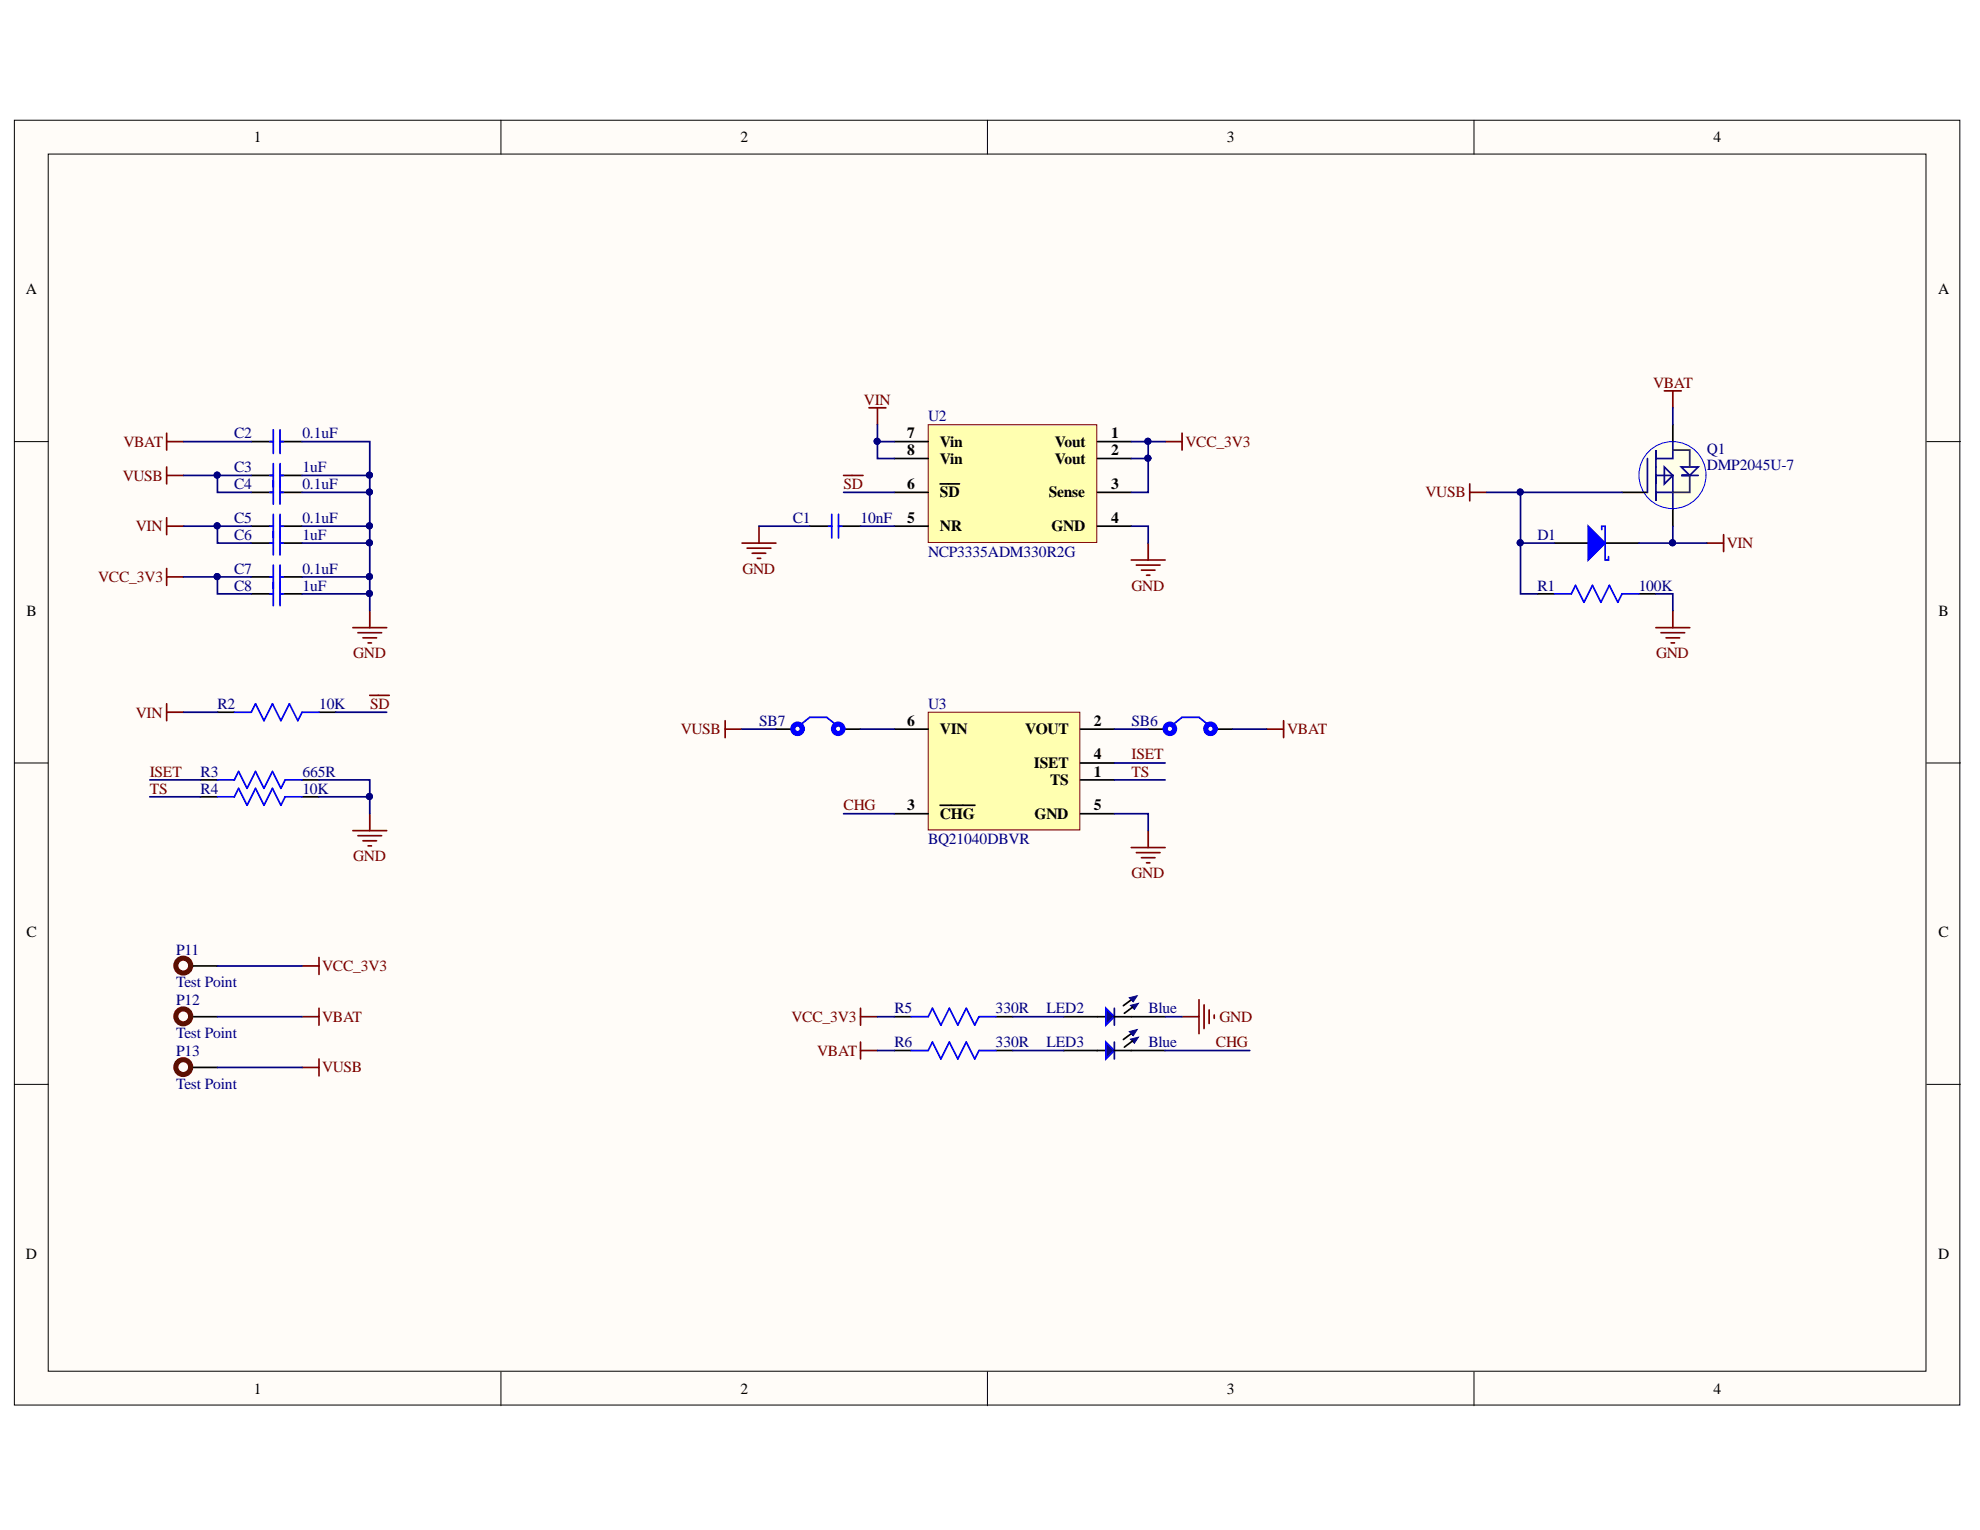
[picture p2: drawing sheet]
<svg xmlns="http://www.w3.org/2000/svg" width="279mm" height="216mm" viewBox="0 0 279 216" stroke-linecap="round" stroke-linejoin="round" font-family="sans-serif">
<g fill="#fffcf8" stroke="#000" stroke-width=".14">
<path d="M2 17h274.6v181.3h-274.6z"/>
<path d="M6.8 21.7h265v171.8h-265z"/>
</g>
<path d="M70.7 17v4.7M139.3 17v4.7M208 17v4.7M2 62.3h4.8M271.9 62.3h4.8M2 107.7h4.8M271.9 107.7h4.8M2 153h4.8M271.9 153h4.8M70.7 193.6v4.8M139.3 193.6v4.8M208 193.6v4.8" fill="none" stroke="#000" stroke-width=".14"/>
<path d="M234.9 55.2h2.3M236.1 55.2v2.3M207.4 68.3v2.4M207.4 69.5h2.4M240.8 76.6h2.4M243.2 75.4v2.4M233.7 88.6h4.7M234.4 89.3h3.3M235.1 90h1.9M235.8 90.7h.5M236.1 86.2v2.4" fill="none" stroke="#800000" stroke-width=".24"/>
<path d="M131 59.9h23.8v16.6h-23.8z" fill="#ffffb0" stroke="#800000" stroke-width=".14"/>
<g fill="none" stroke="#000" stroke-width=".24">
<path d="M35.5 62.3h3.1M35.5 69.5h3.1M35.5 74.3h3.1M35.5 67.1h3.1M35.5 76.6h3.1M39.5 62.3h3.1M39.5 69.5h3.1M39.5 74.3h3.1M39.5 67.1h3.1M39.5 76.6h3.1M114.3 74.3h3.1M118.3 74.3h3.1"/>
<path d="M126.2 62.3h4.8M126.2 64.7h4.8M126.2 69.5h4.8M126.2 74.3h4.8M132.7 68.3h2.7M154.9 62.3h4.7M154.9 64.7h4.7M154.9 69.5h4.7M154.9 74.3h4.7M35.5 81.4h3.1M35.5 83.8h3.1M39.5 81.4h3.1"/>
<path d="M39.5 83.8h3.1M30.7 100.5h2.4M45 100.5h2.4M126.2 143.5h2.4M126.2 148.2h2.4M140.5 143.5h2.4M140.5 148.2h2.4M150.1 143.5h6M159.6 143.5h4.8"/>
</g>
<g fill="none" stroke="#800000" stroke-width=".24">
<path d="M122.6 57.5h2.4M123.8 57.5v2.4M23.5 67.1h2.4M23.5 62.3h2.4M23.5 61.1v2.4M23.5 65.9v2.4M23.5 73.1v2.3M23.5 74.3h2.4M104.7 76.6h4.8M105.4 77.4h3.4M106.1 78.1h2M106.9 78.8h.4"/>
<path d="M107.1 74.3v2.3M119 67.1h2.8M159.6 79h4.8M160.4 79.7h3.3M162 76.6v2.4M164.4 62.3h2.4M166.8 61.1v2.4M23.5 80.2v2.4M23.5 99.3v2.4M23.5 81.4h2.4M49.8 88.6h4.8M50.5 89.3h3.3"/>
<path d="M51.2 90h1.9M51.9 90.7h.5M52.2 86.2v2.4M52.2 98.1h2.7M161.1 80.5h1.9M161.8 81.2h.5M23.5 100.5h2.4M49.8 117.2h4.8M50.5 117.9h3.3M51.2 118.6h1.9M51.9 119.4h.5M52.2 114.8v2.4"/>
<path d="M102.3 102.9h2.4M102.3 101.7v2.4M159.6 119.6h4.8M162 117.2v2.4M178.7 102.9h2.4M181.1 101.7v2.4M160.4 120.3h3.3M161.1 121h1.9M161.8 121.7h.5M121.4 143.5h2.4M121.4 142.3v2.4M121.4 147v2.4"/>
<path d="M121.4 148.2h2.4M166.8 143.5h2.4M169.2 141.1v4.8M169.9 141.8v3.3M170.6 142.5v1.9M171.3 143.2v.5"/>
</g>
<g fill="none" stroke="#00f" stroke-width=".24">
<path d="M38.1 74.3h.5M38.1 62.3h.5M38.1 67.1h.5M38.1 69.5h.5M38.1 76.6h.5M38.6 60.6v3.4M38.6 65.4v5.7M38.6 72.6v5.7M38.6 79.7v5.8M39.5 74.3h.5M39.5 60.6v3.4M39.5 65.4v5.7"/>
<path d="M39.5 72.6v5.7M39.5 79.7v5.8M39.5 62.3h.5M39.5 67.1h.5M39.5 69.5h.5M39.5 76.6h.5M116.9 74.3h.5M117.4 72.6v3.3M118.3 72.6v3.3M118.3 74.3h.5M38.1 81.4h.5M38.1 83.8h.5"/>
<path d="M39.5 81.4h.5M39.5 83.8h.5M33.1 100.5h2.4l.6-1.2 1.2 2.4 1.1-2.4 1.2 2.4 1.2-2.4 1.2 2.4 .6-1.2h2.4M128.6 143.5h2.4l.6-1.2 1.2 2.4 1.2-2.4 1.2 2.4 1.2-2.4 1.1 2.4 .6-1.2h2.4M128.6 148.2h2.4l.6-1.2 1.2 2.4 1.2-2.4 1.2 2.4 1.2-2.4 1.1 2.4 .6-1.2h2.4"/>
</g>
<path d="M156.1 142.3l1.1 1.2-1.1 1.2z" fill="#0c0087"/>
<path d="M156.1 142.3l1.1 1.2-1.1 1.2z" fill="none" stroke="#00f" stroke-width=".24"/>
<path d="M157.2 142.3v2.4" fill="none" stroke="#11037f" stroke-width=".24"/>
<path d="M157.2 143.5h2.4M159.6 141.1l-1.1 .8" fill="none" stroke="#000" stroke-width=".24"/>
<path d="M159.4 140.8l1.1-.3-.6 .9z" fill-rule="evenodd" fill="#0c0087"/>
<path d="M159.4 140.8l1.1-.3-.6 .9z" fill="none" stroke="#0c0087" stroke-width=".14"/>
<path d="M159.5 141.9l1.1-.3-.5 .8z" fill="#0c0087"/>
<path d="M159.5 141.9l1.1-.3-.5 .8z" fill="none" stroke="#0c0087" stroke-width=".14"/>
<path d="M150.1 148.2h6M159.6 148.2h4.8M159.8 142.1l-1.1 .9" fill="none" stroke="#000" stroke-width=".24"/>
<path d="M156.1 147l1.1 1.2-1.1 1.2z" fill="#0c0087"/>
<path d="M156.1 147l1.1 1.2-1.1 1.2z" fill="none" stroke="#00f" stroke-width=".24"/>
<path d="M157.2 147v2.4" fill="none" stroke="#11037f" stroke-width=".24"/>
<path d="M157.2 148.2h2.4M159.6 145.9l-1.1 .8" fill="none" stroke="#000" stroke-width=".24"/>
<path d="M159.4 145.6l1.1-.3-.6 .8z" fill-rule="evenodd" fill="#0c0087"/>
<path d="M159.4 145.6l1.1-.3-.6 .8z" fill="none" stroke="#0c0087" stroke-width=".14"/>
<path d="M159.5 146.6l1.1-.2-.5 .8z" fill="#0c0087"/>
<path d="M159.5 146.6l1.1-.2-.5 .8z" fill="none" stroke="#0c0087" stroke-width=".14"/>
<path d="M28.3 110.1h2.4M28.3 112.4h2.4M42.6 110.1h2.4M42.6 112.4h2.4M159.8 146.9l-1.1 .9" fill="none" stroke="#000" stroke-width=".24"/>
<path d="M30.7 110.1h2.4l.6-1.2 1.2 2.3 1.2-2.3 1.2 2.3 1.1-2.3 1.2 2.3 .6-1.1h2.4M30.7 112.4h2.4l.6-1.2 1.2 2.4 1.2-2.4 1.2 2.4 1.1-2.4 1.2 2.4 .6-1.2h2.4" fill="none" stroke="#00f" stroke-width=".24"/>
<path d="M131 100.5h21.4v16.6h-21.4z" fill="#ffffb0" stroke="#800000" stroke-width=".14"/>
<path d="M126.2 102.9h4.8M126.2 114.8h4.8M132.7 113.6h4.9M152.5 110.1h4.7M152.5 102.9h4.7M152.5 114.8h4.7M152.5 107.7h4.7" fill="none" stroke="#000" stroke-width=".24"/>
<circle cx="236" cy="67" r="4.7" fill="#ffffe8" stroke="#00f" stroke-width=".14"/>
<path d="M236.1 59.9v2.4M219.3 76.6h4.8M226.5 76.6h4.8M228.9 69.5h3.6M236.1 71.9v2.4" fill="none" stroke="#000" stroke-width=".24"/>
<path d="M232.5 64.7v4.8M233.7 68.3v2.4v-1.2h2.4v2.4M234.9 65.9l1.2 1.2-1.2 1.2zM236.1 62.3v2.4h-2.4v-1.2v4.8v-1.2h2.4v2.4M237.2 65.9h2.4l-1.2 1.2zM238.4 67.1h-1.2h2.4" fill="none" stroke="#0c0087" stroke-width=".24"/>
<path d="M236.1 63.5h2.3v2.4M238.4 67.1v2.4h-2.3" fill="none" stroke="#20124d" stroke-width=".24"/>
<path d="M224.1 74.3l2.4 2.3-2.4 2.4z" fill="#00f"/>
<path d="M224.1 74.3l2.4 2.3-2.4 2.4zM226 74.7v-.4h.5v4.7h.5v-.5M219.3 83.8h2.4l.6-1.2 1.2 2.4 1.2-2.4 1.2 2.4 1.2-2.4 1.2 2.4 .6-1.2h2.4M113.1 102.2l1.2-1h2.4l1.1 1M165.6 102.2l1.2-1h2.4l1.2 1" fill="none" stroke="#00f" stroke-width=".24"/>
<path d="M216.9 83.8h2.4M231.3 83.8h2.4M109.5 102.9h2.4M119 102.9h2.4M162 102.9h2.4M171.6 102.9h2.4M27.1 136.3h3.6M27.1 150.6h3.6M27.1 143.5h3.6" fill="none" stroke="#000" stroke-width=".24"/>
<g fill="none" stroke="#00f" stroke-width=".72">
<circle cx="112.5" cy="102.8" r=".67"/>
<circle cx="118.3" cy="102.8" r=".67"/>
<circle cx="165.1" cy="102.8" r=".67"/>
<circle cx="170.8" cy="102.8" r=".67"/>
</g>
<g fill="none" stroke="#5b0f00" stroke-width=".72">
<circle cx="25.9" cy="136.3" r="1.05"/>
<circle cx="25.9" cy="143.4" r="1.05"/>
<circle cx="25.9" cy="150.6" r="1.05"/>
</g>
<path d="M42.6 136.3h2.4M45 135.1v2.4M42.6 150.6h2.4M42.6 143.5h2.4M45 142.3v2.4M45 149.4v2.4" fill="none" stroke="#800000" stroke-width=".24"/>
<g fill="none" stroke="#000080" stroke-width=".24">
<path d="M123.8 59.9v2.4M236.1 57.5v2.4M25.9 74.3h9.6M25.9 67.1h4.8M25.9 62.3h9.6M30.7 74.3v2.3h4.8M35.5 67.1h-4.8v2.4h4.8M42.6 74.3h9.6v9.5h-9.6M42.6 67.1h9.6v2.4M42.6 62.3h9.6v4.8M42.6 69.5h9.6v4.8M42.6 76.6h9.6"/>
<path d="M107.1 74.3h7.2M119 69.5h7.2M121.4 74.3h4.8M126.2 62.3h-2.4v2.4h2.4M159.6 62.3h4.8M159.6 74.3h2.4v2.3M162 62.3v2.4h-2.4M162 64.7v4.8h-2.4M209.8 69.5h4.8M214.6 76.6h4.7M228.9 69.5h-14.3v14.3h2.3M236.1 74.3v2.3h-4.8"/>
<path d="M236.1 76.6h4.7M25.9 81.4h9.6M30.7 81.4v2.4h4.8M42.6 81.4h9.6M52.2 83.8v2.4M233.7 83.8h2.4v2.4M21.1 110.1h7.2M21.1 112.4h7.2M25.9 100.5h4.8M45 110.1h7.2v2.3h-7.2M47.4 100.5h7.2M52.2 112.4v2.4"/>
<path d="M104.7 102.9h4.8M119 114.8h7.2M121.4 102.9h4.8M157.2 114.8h4.8v2.4M157.2 110.1h7.2M157.2 107.7h7.2M157.2 102.9h4.8M174 102.9h4.7M30.7 136.3h11.9M30.7 143.5h11.9M30.7 150.6h11.9M123.8 143.5h2.4"/>
<path d="M123.8 148.2h2.4M142.9 143.5h7.2M142.9 148.2h7.2M164.4 143.5h2.4M164.4 148.2h12"/>
</g>
<g fill="#000080" stroke="#000080" stroke-width=".14">
<circle cx="214.5" cy="69.4" r=".43"/>
<circle cx="214.5" cy="76.6" r=".43"/>
<circle cx="236" cy="76.6" r=".43"/>
<circle cx="162" cy="62.3" r=".43"/>
<circle cx="162" cy="64.7" r=".43"/>
<circle cx="123.8" cy="62.3" r=".43"/>
<circle cx="30.6" cy="74.2" r=".43"/>
<circle cx="30.6" cy="81.4" r=".43"/>
<circle cx="52.1" cy="74.2" r=".43"/>
<circle cx="52.1" cy="76.6" r=".43"/>
<circle cx="52.1" cy="81.4" r=".43"/>
<circle cx="52.1" cy="83.7" r=".43"/>
<circle cx="52.1" cy="112.4" r=".43"/>
<circle cx="52.1" cy="67" r=".43"/>
<circle cx="52.1" cy="69.4" r=".43"/>
<circle cx="30.6" cy="67" r=".43"/>
</g>
<g font-size="2.2">
<text x="35.8" y="20.1">1</text>
<text x="104.5" y="20.1">2</text>
<text x="173.1" y="20.1">3</text>
<text x="241.8" y="20.1">4</text>
<text x="3.6" y="41.5">A</text>
<text x="273.5" y="41.5">A</text>
<text x="128" y="61.8">7</text>
<text x="128" y="64.3">8</text>
<text x="132.6" y="63.1">Vin</text>
<text x="132.6" y="65.4">Vin</text>
<text x="148.9" y="63.1">Vout</text>
<text x="148.9" y="65.4">Vout</text>
<text x="156.8" y="61.8">1</text>
<text x="156.8" y="64.3">2</text>
<text x="128" y="69">6</text>
<text x="132.6" y="70.2">SD</text>
<text x="148" y="70.2">Sense</text>
<text x="156.8" y="69">3</text>
<text x="128" y="73.8">5</text>
<text x="132.6" y="75">NR</text>
<text x="148.4" y="75">GND</text>
<text x="156.8" y="73.8">4</text>
<text x="3.7" y="86.9">B</text>
<text x="273.6" y="86.9">B</text>
<text x="128" y="102.4">6</text>
<text x="132.6" y="103.6">VIN</text>
<text x="144.6" y="103.6">VOUT</text>
<text x="154.4" y="102.4">2</text>
<text x="154.4" y="107.2">4</text>
<text x="145.9" y="108.4">ISET</text>
<text x="148.2" y="110.8">TS</text>
<text x="154.4" y="109.6">1</text>
<text x="128" y="114.3">3</text>
<text x="132.6" y="115.5">CHG</text>
<text x="146" y="115.5">GND</text>
<text x="154.4" y="114.3">5</text>
<text x="3.7" y="132.2">C</text>
<text x="273.6" y="132.2">C</text>
<text x="3.6" y="177.6">D</text>
<text x="273.5" y="177.6">D</text>
<text x="35.8" y="196.7">1</text>
<text x="104.5" y="196.7">2</text>
<text x="173.1" y="196.7">3</text>
<text x="241.8" y="196.7">4</text>
</g>
<g font-size="2.2" fill="#800000">
<text x="121.9" y="57.1">VIN</text>
<text x="233.3" y="54.7">VBAT</text>
<text x="17.4" y="63.1">VBAT</text>
<text x="167.3" y="63.1">VCC_3V3</text>
<text x="17.3" y="67.8">VUSB</text>
<text x="119" y="69">SD</text>
<text x="201.2" y="70.2">VUSB</text>
<text x="19.2" y="75">VIN</text>
<text x="243.7" y="77.4">VIN</text>
<text x="13.9" y="82.2">VCC_3V3</text>
<text x="104.8" y="81">GND</text>
<text x="159.7" y="83.3">GND</text>
<text x="49.8" y="92.9">GND</text>
<text x="233.7" y="92.9">GND</text>
<text x="19.2" y="101.3">VIN</text>
<text x="52.2" y="100.1">SD</text>
<text x="96.1" y="103.6">VUSB</text>
<text x="159.7" y="107.2">ISET</text>
<text x="181.6" y="103.6">VBAT</text>
<text x="21.1" y="109.6">ISET</text>
<text x="21.1" y="112">TS</text>
<text x="159.7" y="109.6">TS</text>
<text x="119" y="114.3">CHG</text>
<text x="49.8" y="121.5">GND</text>
<text x="159.7" y="123.9">GND</text>
<text x="45.5" y="137.1">VCC_3V3</text>
<text x="45.5" y="144.2">VBAT</text>
<text x="111.7" y="144.2">VCC_3V3</text>
<text x="115.3" y="149">VBAT</text>
<text x="171.6" y="147.8">CHG</text>
<text x="172.1" y="144.2">GND</text>
<text x="45.5" y="151.3">VUSB</text>
</g>
<g font-size="2.2" fill="#000080">
<text x="131" y="59.5">U2</text>
<text x="33" y="61.8">C2</text>
<text x="42.7" y="61.8">0.1uF</text>
<text x="240.9" y="64">Q1</text>
<text x="33" y="66.6">C3</text>
<text x="33" y="69">C4</text>
<text x="42.7" y="66.6">1uF</text>
<text x="42.7" y="69">0.1uF</text>
<text x="240.9" y="66.4">DMP2045U-7</text>
<text x="33" y="73.8">C5</text>
<text x="33" y="76.2">C6</text>
<text x="42.7" y="73.8">0.1uF</text>
<text x="42.7" y="76.2">1uF</text>
<text x="111.9" y="73.8">C1</text>
<text x="121.4" y="73.8">10nF</text>
<text x="217" y="76.2">D1</text>
<text x="33" y="81">C7</text>
<text x="33" y="83.3">C8</text>
<text x="42.7" y="81">0.1uF</text>
<text x="42.7" y="83.3">1uF</text>
<text x="131" y="78.5">NCP3335ADM330R2G</text>
<text x="217" y="83.3">R1</text>
<text x="231.2" y="83.3">100K</text>
<text x="30.7" y="100.1">R2</text>
<text x="45" y="100.1">10K</text>
<text x="131" y="100.1">U3</text>
<text x="107.1" y="102.4">SB7</text>
<text x="159.7" y="102.4">SB6</text>
<text x="28.3" y="109.6">R3</text>
<text x="28.3" y="112">R4</text>
<text x="42.7" y="109.6">665R</text>
<text x="42.7" y="112">10K</text>
<text x="131" y="119.2">BQ21040DBVR</text>
<text x="24.8" y="134.8">P11</text>
<text x="24.8" y="141.9">P12</text>
<text x="24.8" y="139.3">Test Point</text>
<text x="126.2" y="143">R5</text>
<text x="140.5" y="143">330R</text>
<text x="147.7" y="143">LED2</text>
<text x="162" y="143">Blue</text>
<text x="24.8" y="149">P13</text>
<text x="24.8" y="146.5">Test Point</text>
<text x="126.2" y="147.8">R6</text>
<text x="140.5" y="147.8">330R</text>
<text x="147.7" y="147.8">LED3</text>
<text x="162" y="147.8">Blue</text>
<text x="24.8" y="153.6">Test Point</text>
</g>
</svg>
